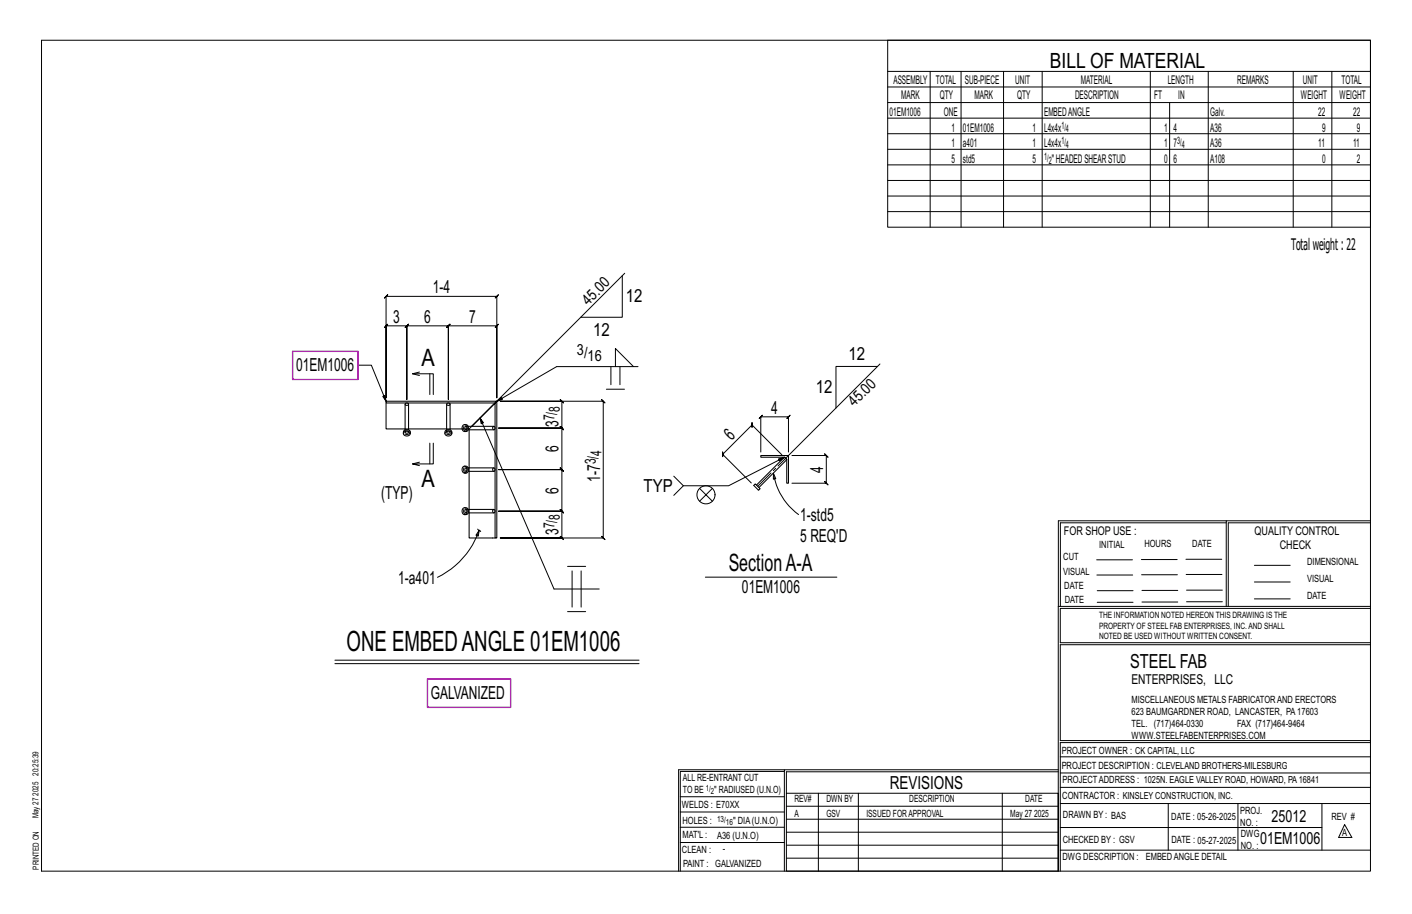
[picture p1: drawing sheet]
<svg xmlns="http://www.w3.org/2000/svg" width="432mm" height="279mm" viewBox="0 0 432 279" stroke-linecap="round" stroke-linejoin="round" font-family="sans-serif">
<g fill="none" stroke="#000" stroke-width=".31">
<path d="M12.7 12.3h406.4v254h-406.4zM271.5 12.3h147.6v57.2h-147.6zM271.5 21.8h147.6M271.5 26.6h147.6M271.5 31.4h147.6M271.5 36.1h147.6M284.5 21.8v47.7M293.9 21.8v47.7M306.9 21.8v47.7M318.7 21.8v47.7M351.8 21.8v47.7M357.7 31.4v38.1"/>
<path d="M369.5 21.8v47.7M395.5 21.8v47.7M407.3 21.8v47.7M271.5 40.9h147.6M271.5 45.6h147.6M271.5 50.4h147.6M271.5 55.2h147.6M271.5 59.9h147.6M271.5 64.7h147.6M118.6 90.1l-.5 .5h33.8l-.5 .5 1-1-.5 .5v31v-22l.5-.5-1 1 .5-.5h-14.8l.5-.5-1 1 .5-.5v22.5v-22.5l.5-.5-1 1 .5-.5h-12.7l.5-.5-1 1 .5-.5v22.5v-22.5l.5-.5-1 1 .5-.5h-6.3l.5-.5-1 1 .5-.5v22v-31l-.5 .5zM190.3 84.3v12.7h-12.7M191 83.5l-39.1 39.2"/>
<path d="M109.3 111.6h4.3l4.5 11.1-1-1.5 .6-.3 .4 1.8M126.2 114.3h6.3v6.3M128.3 113.7l-2.1 .6 2.1 .5M131.4 114.3v6.3M185.4 119h5.6M186.8 112.1v5.5M188.2 112.1v-5.6l5.5 5.6M189.6 112.1v5.5M195.1 112.1h-24.9l-18.3 10.6 1.3-1.2 .4 .6-1.7 .6M268.3 112h-12.7v12.7M269.1 111.3l-28.9 28.8M131.4 135.5v6.3"/>
<path d="M132.5 135.5v6.3h-6.3l2.1 .5M146.8 127.8l.4 1.7 .6-.3-1-1.4 22.6 52.3h13.8M153 122.7h31.5l-.5-.5 1 1-.5-.5v41.8l-.5-.5 1 1-.5-.5h-31.5h18.8l.5 .5-1-1 .5 .5v-8.2l.5 .5-1-1 .5 .5h-19.3h19.3l.5 .5-1-1 .5 .5v-12.7l.5 .5-1-1 .5 .5h-19.3h19.3l.5 .5-1-1 .5 .5v-12.7l.5 .5-1-1 .5 .5h-19.3h19.3l.5 .5-1-1 .5 .5v-8.2l.5 .5-1-1 .5 .5zM232.7 138.2v-10.8l-.5 .5 1-1-.5 .5h8.4l-.5 .5 1-1-.5 .5v10.8M239.1 139l-9.1-9.1v-.7v1.4v-.7l-9 9v-.7v1.4v-.7l8.8 8.7M239.8 139.8l-1.7 .5 .3 .6 1.4-1.1-17 8.7h-13.8l-3-2.9M242.2 139.2h10.5l-.5-.5 1 1-.5-.5v8.5l-.5-.5 1 1-.5-.5h-10.5M128.3 141.3l-2.1 .5M209 148.5l-3 2.9M213.9 149.3l2 2 1.9-2M213.9 153.2l2-1.9 1.9 1.9M236.5 144.7l.7 1.6-.7 .2z"/>
<path d="M236.5 144.7a19.3 19.3 0 0 0 7.7 12.6M375 159.8h-50.7v25.6M375 159.2h-51.3l-.1 107.1M419.1 159.2h-44.1v26.2M419.1 159.8h-43.5v25.6M146.1 161.7l.4 .4M146.5 162.1l-.2 1.8-.7-.3zM146.5 162.1a25.1 25.1 0 0 1-12.7 14.4M146.5 162.1l.5 .4M173.6 173.1h5.5M174.9 174.5v11.1M177.7 174.5v11.1"/>
<path d="M215.7 176.4h40.2M335.4 171.1h10.9M335.4 175.8h11M349 171h11M349.1 175.7h11M362.7 171h10.9M362.7 175.6h11M383.6 172.8h11M383.6 177.9h11M173.6 187h5.5M323.7 185.4h95.4M335.5 184.1h11"/>
<path d="M335.5 180.6h11M349.2 184h11M349.2 180.5h11M362.9 180.4h10.9M362.9 184h10.9M383.6 183.1h11M419.1 186h-94.9v10.5h94.9M419.1 197.1h-94.9v29.3h94.9v.6h-94.9v39.3M102.4 201.8h93M102.4 202.9h93M239.9 235.8h-31.9v30.5M239.9 235.3h-32.4v31"/>
<path d="M323.6 235.3h-83.7v31M323.6 235.9h-83.1v6.6M324.2 236.3h94.9M324.2 231.4h94.9M208 252.9h31.9M208 257.5h31.9M208 243.6h31.9M208 248.2h31.9M240.5 242.5h83.1v23.8h-83.1zM240.5 258.4h83.1M240.5 254.4h83.1M240.5 250.4h83.1"/>
<path d="M240.5 246.5h83.1M250.3 242.5v23.8M262.5 242.5v23.8M306.5 242.5v23.8M324.2 253h80.1M324.2 245.6h94.9M324.2 259.9h94.9M324.2 240.7h94.9M357.3 245.6v14.3M378.6 245.6v14.3M404.3 245.6v14.3M411.2 252.1l2.2 3.9h-4z"/>
<path d="M240.5 262.3h83.1"/>
<circle cx="215.9" cy="151.3" r="2.77"/>
</g>
<path d="M89.5 107.4h20v8.6h-20zM130.7 207.6h25.5v8.6h-25.5z" fill="none" stroke="#f0f" stroke-width=".5"/>
<g fill="none" stroke="#000" stroke-width=".32">
<path d="M118.1 122.7h33.8l-.5 .5h-33.3zM118.1 123.2v7.9h5.8M123.4 132.5a1.07 1.07 0 0 1 1-1.2 1.07 1.07 0 0 1 1.1 1.2M123.6 132.1a1.04 1.04 0 0 1 1.2-.3 1.04 1.04 0 0 1 .6 1 1.07 1.07 0 0 1-1.2 .5 1.07 1.07 0 0 1-.8-1zM123.9 131.4v-7.8l.5-.4 .5 .4v7.8M124.9 131.1h11.7M136.1 132.5a1.07 1.07 0 0 1 1-1.2 1.07 1.07 0 0 1 1.1 1.2M136.3 132.1a1.04 1.04 0 0 1 1.2-.3 1.04 1.04 0 0 1 .6 1 1.07 1.07 0 0 1-1.2 .5 1.07 1.07 0 0 1-.8-1zM136.6 131.4v-7.8l.5-.4 .5 .4v7.8M137.6 131.1h3.7M141.6 130a.88 .88 0 0 1 1.1 .2 .88 .88 0 0 1 0 1.2 .78 .78 0 0 1-1.1 .4 .78 .78 0 0 1-.3-1.1zM142 129.8a1.07 1.07 0 0 1 1.3 1.1 1.07 1.07 0 0 1-1.3 1"/>
<path d="M143.2 130.3h7.8l.4 .6-.4 .5h-7.8M143.5 131.4v11.6M150.6 124l1.3-1.3v41.8h-.5v-41.3l-7.1 7.1zM232.7 139.2h8.4v8.5h-.5v-7.1a.79 .79 0 0 0-.8-.8h-7.1zM141.6 142.7a.88 .88 0 0 1 1.1 .2 .88 .88 0 0 1 0 1.2 .78 .78 0 0 1-1.1 .4 .78 .78 0 0 1-.3-1.1zM141.6 155.4a.88 .88 0 0 1 1.1 .2 .88 .88 0 0 1 0 1.2 .78 .78 0 0 1-1.1 .4 .78 .78 0 0 1-.3-1.1zM142 142.5a1.07 1.07 0 0 1 1.3 1.1 1.07 1.07 0 0 1-1.3 1M142 155.2a1.07 1.07 0 0 1 1.3 1.1 1.07 1.07 0 0 1-1.3 1M143.2 143h7.8l.4 .6-.4 .5h-7.8M143.2 155.7h7.8l.4 .6-.4 .5h-7.8M143.5 156.8v7.7h7.9M143.5 144.1v11.6"/>
<path d="M230.5 148.4l.5-.5 1.4 1.5-.4 .5zM231.3 148.3l8.6-8.5 .7 .7-8.5 8.5"/>
</g>
<g fill="none" stroke="#000" stroke-width=".31" stroke-dasharray="2 1.4">
<path d="M123.9 131.1h1M123.9 132.1l.5-.4 .5 .4M123.9 131.4l.1 .9 .4 .1 .5-.1v-.9M123.9 123.6l.2 .3M124.1 123.9h.6l.2-.3M125.5 132.1a1.12 1.12 0 0 1-1.1 .7 1.12 1.12 0 0 1-1-.7M136.6 131.1h1M136.6 132.1l.5-.4 .5 .4M136.6 131.4l.1 .9 .4 .1 .5-.1v-.9M136.6 123.6l.2 .3h.6M137.4 123.9l.2-.3M138.2 132.1a1.12 1.12 0 0 1-1.1 .7 1.12 1.12 0 0 1-1-.7"/>
<path d="M141.3 131.1h2.2l.8-.8M142.5 131.9a1.12 1.12 0 0 1-.7-1 1.12 1.12 0 0 1 .7-1.1M142.5 130.3l.4 .6-.4 .5M143.2 130.3l-.9 .1-.2 .5 .2 .4 .9 .1M144.3 130.3l-.8 .8v.3M150.7 130.6v.5l.3 .3M151 130.3l-.3 .3M239.9 139.8h-.1M142.5 144.6a1.12 1.12 0 0 1-.7-1 1.12 1.12 0 0 1 .7-1.1M142.5 143l.4 .6-.4 .5M142.5 157.3a1.12 1.12 0 0 1-.7-1 1.12 1.12 0 0 1 .7-1.1M142.5 155.7l.4 .6-.4 .5"/>
<path d="M143.2 143l-.9 .1-.2 .5 .2 .4 .9 .1M143.2 155.7l-.9 .1-.2 .5 .2 .4 .9 .1M143.5 143v1.1M143.5 155.7v1.1M150.7 143.3v.5l.3 .3M150.7 156v.5l.3 .3M151 143l-.3 .3M151 155.7l-.3 .3M240.6 140.5h.1"/>
</g>
<path d="M231.7 148.7l8.5-8.6" fill="none" stroke="#000" stroke-width=".31" stroke-dasharray="5.8 1 1 1"/>
<text font-size="8.6" x="106" y="198.9">ONE EMBEDANGLE 01EM1006</text>
<g font-size="7.3">
<text x="128.9" y="111.8">A</text>
<text x="128.9" y="149">A</text>
<text x="222.8" y="174.7">SectionA-A</text>
</g>
<text font-size="6.4" x="321.1" y="20.7">BILL OF MATERIAL</text>
<text font-size="5.9" x="345.6" y="204.1">STEEL FAB</text>
<g font-size="5.5">
<text x="132.3" y="89.6">1-4</text>
<text x="191.4" y="92.4">12</text>
<text x="120.2" y="98.6">3</text>
<text x="129.7" y="98.6">6</text>
<text x="143.5" y="98.6">7</text>
<text x="181.4" y="102.6">12</text>
<text x="90.6" y="113.5">01EM1006</text>
<text x="259.4" y="110">12</text>
<text x="249.5" y="120.1">12</text>
<text x="170.8" y="130.5" transform="rotate(-90 170.8 130.5)">3</text>
<text x="235.9" y="126.4">4</text>
<text x="223.7" y="134.8" transform="rotate(-45 223.7 134.8)">6</text>
<text x="170.8" y="138.2" transform="rotate(-90 170.8 138.2)">6</text>
<text x="183.5" y="147.2" transform="rotate(-90 183.5 147.2)">1-7</text>
<text x="251.7" y="144.5" transform="rotate(-90 251.7 144.5)">4</text>
<text x="116.5" y="152.5">(TYP)</text>
<text x="170.8" y="150.9" transform="rotate(-90 170.8 150.9)">6</text>
<text x="196.8" y="150.3">TYP</text>
<text x="244.7" y="159.2">1-std5</text>
<text x="170.8" y="163.6" transform="rotate(-90 170.8 163.6)">3</text>
<text x="244.7" y="165.7">5 REQ'D</text>
<text x="121.8" y="178.4">1-a401</text>
<text x="226.9" y="181.4">01EM1006</text>
<text x="131.8" y="213.7">GALVANIZED</text>
<text x="272.2" y="241.1">REVISIONS</text>
</g>
<g font-size="5.1">
<text x="388.9" y="251.3">25012</text>
<text x="385.3" y="258.1">01EM1006</text>
</g>
<text font-size="4.9" x="394.8" y="76.4">Totalweight : 22</text>
<g font-size="4.7">
<text x="179.9" y="93.5" transform="rotate(-45 179.9 93.5)">45.0</text>
<text x="176.4" y="108.6">3/</text>
<text x="179.7" y="110.2">16</text>
<text x="171.3" y="125.9" transform="rotate(-90 171.3 125.9)">8</text>
<text x="261.3" y="124.6" transform="rotate(-45 261.3 124.6)">45.0</text>
<text x="169.6" y="128.5" transform="rotate(-90 169.6 128.5)">7/</text>
<text x="182.2" y="141.9" transform="rotate(-90 182.2 141.9)">3/</text>
<text x="183.9" y="139.3" transform="rotate(-90 183.9 139.3)">4</text>
<text x="169.6" y="161.5" transform="rotate(-90 169.6 161.5)">7/</text>
<text x="171.3" y="158.9" transform="rotate(-90 171.3 158.9)">8</text>
</g>
<text font-size="4.2" x="346" y="209.1">ENTERPRISES, LLC</text>
<g font-size="3.7">
<text x="273.2" y="25.6">ASSEMBLY</text>
<text x="286.2" y="25.6">TOTAL</text>
<text x="295.1" y="25.6">SUB-PIECE</text>
<text x="310.4" y="25.6">UNIT</text>
<text x="330.5" y="25.6">MATERIAL</text>
<text x="357.1" y="25.6">LENGTH</text>
<text x="378.3" y="25.6">REMARKS</text>
<text x="398.4" y="25.6">UNIT</text>
<text x="410.2" y="25.6">TOTAL</text>
<text x="272.1" y="35.5">01EM1006</text>
<text x="275.6" y="30.4">MARK</text>
<text x="287.4" y="30.4">QTY</text>
<text x="288.6" y="35.5">ONE</text>
<text x="298" y="30.4">MARK</text>
<text x="311" y="30.4">QTY</text>
<text x="319.3" y="35.5">EMBEDANGLE</text>
<text x="328.7" y="30.4">DESCRIPTION</text>
<text x="353" y="30.4">FT</text>
<text x="360.3" y="30.4">IN</text>
<text x="370.1" y="35.5">Galv.</text>
<text x="397.8" y="30.4">WEIGHT</text>
<text x="403.2" y="35.5">22</text>
<text x="409.6" y="30.4">WEIGHT</text>
<text x="413.8" y="35.5">22</text>
<text x="290.9" y="40.2">1</text>
<text x="294.5" y="40.2">01EM1006</text>
<text x="315.8" y="40.2">1</text>
<text x="319.3" y="40.2">L4x4x</text>
<text x="356" y="40.2">1</text>
<text x="358.9" y="40.2">4</text>
<text x="370.1" y="40.2">A36</text>
<text x="404.3" y="40.2">9</text>
<text x="415" y="40.2">9</text>
<text x="290.9" y="45">1</text>
<text x="294.5" y="45">a401</text>
<text x="315.8" y="45">1</text>
<text x="319.3" y="45">L4x4x</text>
<text x="356" y="45">1</text>
<text x="358.9" y="45">7</text>
<text x="370.1" y="45">A36</text>
<text x="403.2" y="45">11</text>
<text x="413.8" y="45">11</text>
<text x="290.9" y="49.7">5</text>
<text x="294.5" y="49.7">std5</text>
<text x="315.8" y="49.7">5</text>
<text x="321.6" y="49.7">&quot;HEADEDSHEARSTUD</text>
<text x="356" y="49.7">0</text>
<text x="358.9" y="49.7">6</text>
<text x="370.1" y="49.7">A108</text>
<text x="404.3" y="49.7">0</text>
<text x="415" y="49.7">2</text>
<text x="325.3" y="163.4">FOR SHOP USE :</text>
<text x="383.7" y="163.4">QUALITY CONTROL</text>
<text x="391.4" y="167.8">CHECK</text>
</g>
<g font-size="3.1">
<text x="324.6" y="39.4">1/</text>
<text x="326" y="40.5">4</text>
<text x="324.6" y="44.1">1/</text>
<text x="326" y="45.3">4</text>
<text x="360" y="44.1">3/</text>
<text x="361.4" y="45.3">4</text>
<text x="319.3" y="48.9">1/</text>
<text x="320.7" y="50">2</text>
<text x="336.2" y="167.4">INITIAL</text>
<text x="350" y="167.1">HOURS</text>
<text x="364.6" y="167.2">DATE</text>
<text x="325.2" y="171.3">CUT</text>
<text x="399.8" y="172.8">DIMENSIONAL</text>
<text x="325.1" y="175.8">VISUAL</text>
<text x="399.8" y="177.9">VISUAL</text>
<text x="325.5" y="180">DATE</text>
<text x="325.7" y="184.4">DATE</text>
<text x="399.8" y="183.1">DATE</text>
<text x="346" y="215">MISCELLANEOUS METALS FABRICATORAND ERECTORS</text>
<text x="346" y="218.6">623 BAUMGARDNER ROAD, LANCASTER, PA17603</text>
<text x="346" y="225.8">WWW.STEELFABENTERPRISES.COM</text>
<text x="346" y="222.2">TEL. (717)464-0330</text>
<text x="378.3" y="222.2">FAX (717)464-9464</text>
<text x="324.7" y="230.5">PROJECT OWNER : CK CAPITAL, LLC</text>
<text x="208.8" y="238.8">ALL RE-ENTRANT CUT</text>
<text x="324.7" y="235.1">PROJECT DESCRIPTION : CLEVELAND BROTHERS-MILESBURG</text>
<text x="324.9" y="239.5">PROJECTADDRESS : 1025N. EAGLE VALLEY ROAD, HOWARD, PA16841</text>
<text x="208.8" y="242.5">TO BE</text>
<text x="218.4" y="242.5">&quot; RADIUSED (U.N.O)</text>
<text x="242.9" y="245.3">REV#</text>
<text x="252.7" y="245.3">DWN BY</text>
<text x="278.1" y="245.3">DESCRIPTION</text>
<text x="313.5" y="245.3">DATE</text>
<text x="324.9" y="244.2">CONTRACTOR : KINSLEY CONSTRUCTION, INC.</text>
<text x="208.5" y="247">WELDS : E70XX</text>
<text x="208.7" y="251.7">HOLES :</text>
<text x="224.2" y="251.8">&quot; DIA(U.N.O)</text>
<text x="242.9" y="249.9">A</text>
<text x="252.7" y="249.9">GSV</text>
<text x="264.9" y="249.9">ISSUED FORAPPROVAL</text>
<text x="309" y="249.9">May 27</text>
<text x="316.2" y="249.9">2025</text>
<text x="325.1" y="250">DRAWN BY : BAS</text>
<text x="358.2" y="250.5">DATE : 05-26-2025</text>
<text x="379.3" y="248.9">PROJ.</text>
<text x="407.2" y="250.5">REV #</text>
<text x="208.7" y="256.3">MAT'L :</text>
<text x="219.3" y="256.4">A36 (U.N.O)</text>
<text x="325" y="257.6">CHECKED BY : GSV</text>
<text x="358.3" y="257.7">DATE : 05-27-2025</text>
<text x="379.3" y="252.5">NO. :</text>
<text x="379.5" y="255.9">DWG</text>
<text x="410.5" y="255.5">A</text>
<text x="208.6" y="260.7">CLEAN :</text>
<text x="221.1" y="260.6">-</text>
<text x="324.9" y="262.9">DWG DESCRIPTION :</text>
<text x="350.4" y="263">EMBEDANGLE DETAIL</text>
<text x="379.5" y="259.5">NO. :</text>
<text x="208.9" y="265">PAINT : GALVANIZED</text>
</g>
<g font-size="2.7">
<text x="336.1" y="189">THE INFORMATION NOTED HEREON THIS DRAWING IS THE</text>
<text x="336.1" y="195.4">NOTED BE USED WITHOUT WRITTEN CONSENT.</text>
<text x="336.1" y="192.2">PROPERTY OF STEEL FAB ENTERPRISES, INC.AND SHALL</text>
</g>
<g font-size="2.6">
<text x="215.9" y="241.8">1/</text>
<text x="217.4" y="242.7">2</text>
<text x="219.3" y="251.1">13/</text>
<text x="222" y="252.1">16</text>
</g>
<g font-size="2.5">
<text x="11.7" y="237.1" transform="rotate(-90 11.7 237.1)">20:25:39</text>
<text x="11.8" y="243.3" transform="rotate(-90 11.8 243.3)">2025</text>
<text x="11.8" y="250.1" transform="rotate(-90 11.8 250.1)">May 27</text>
<text x="11.9" y="265.8" transform="rotate(-90 11.9 265.8)">PRINTED ON</text>
</g>
</svg>
